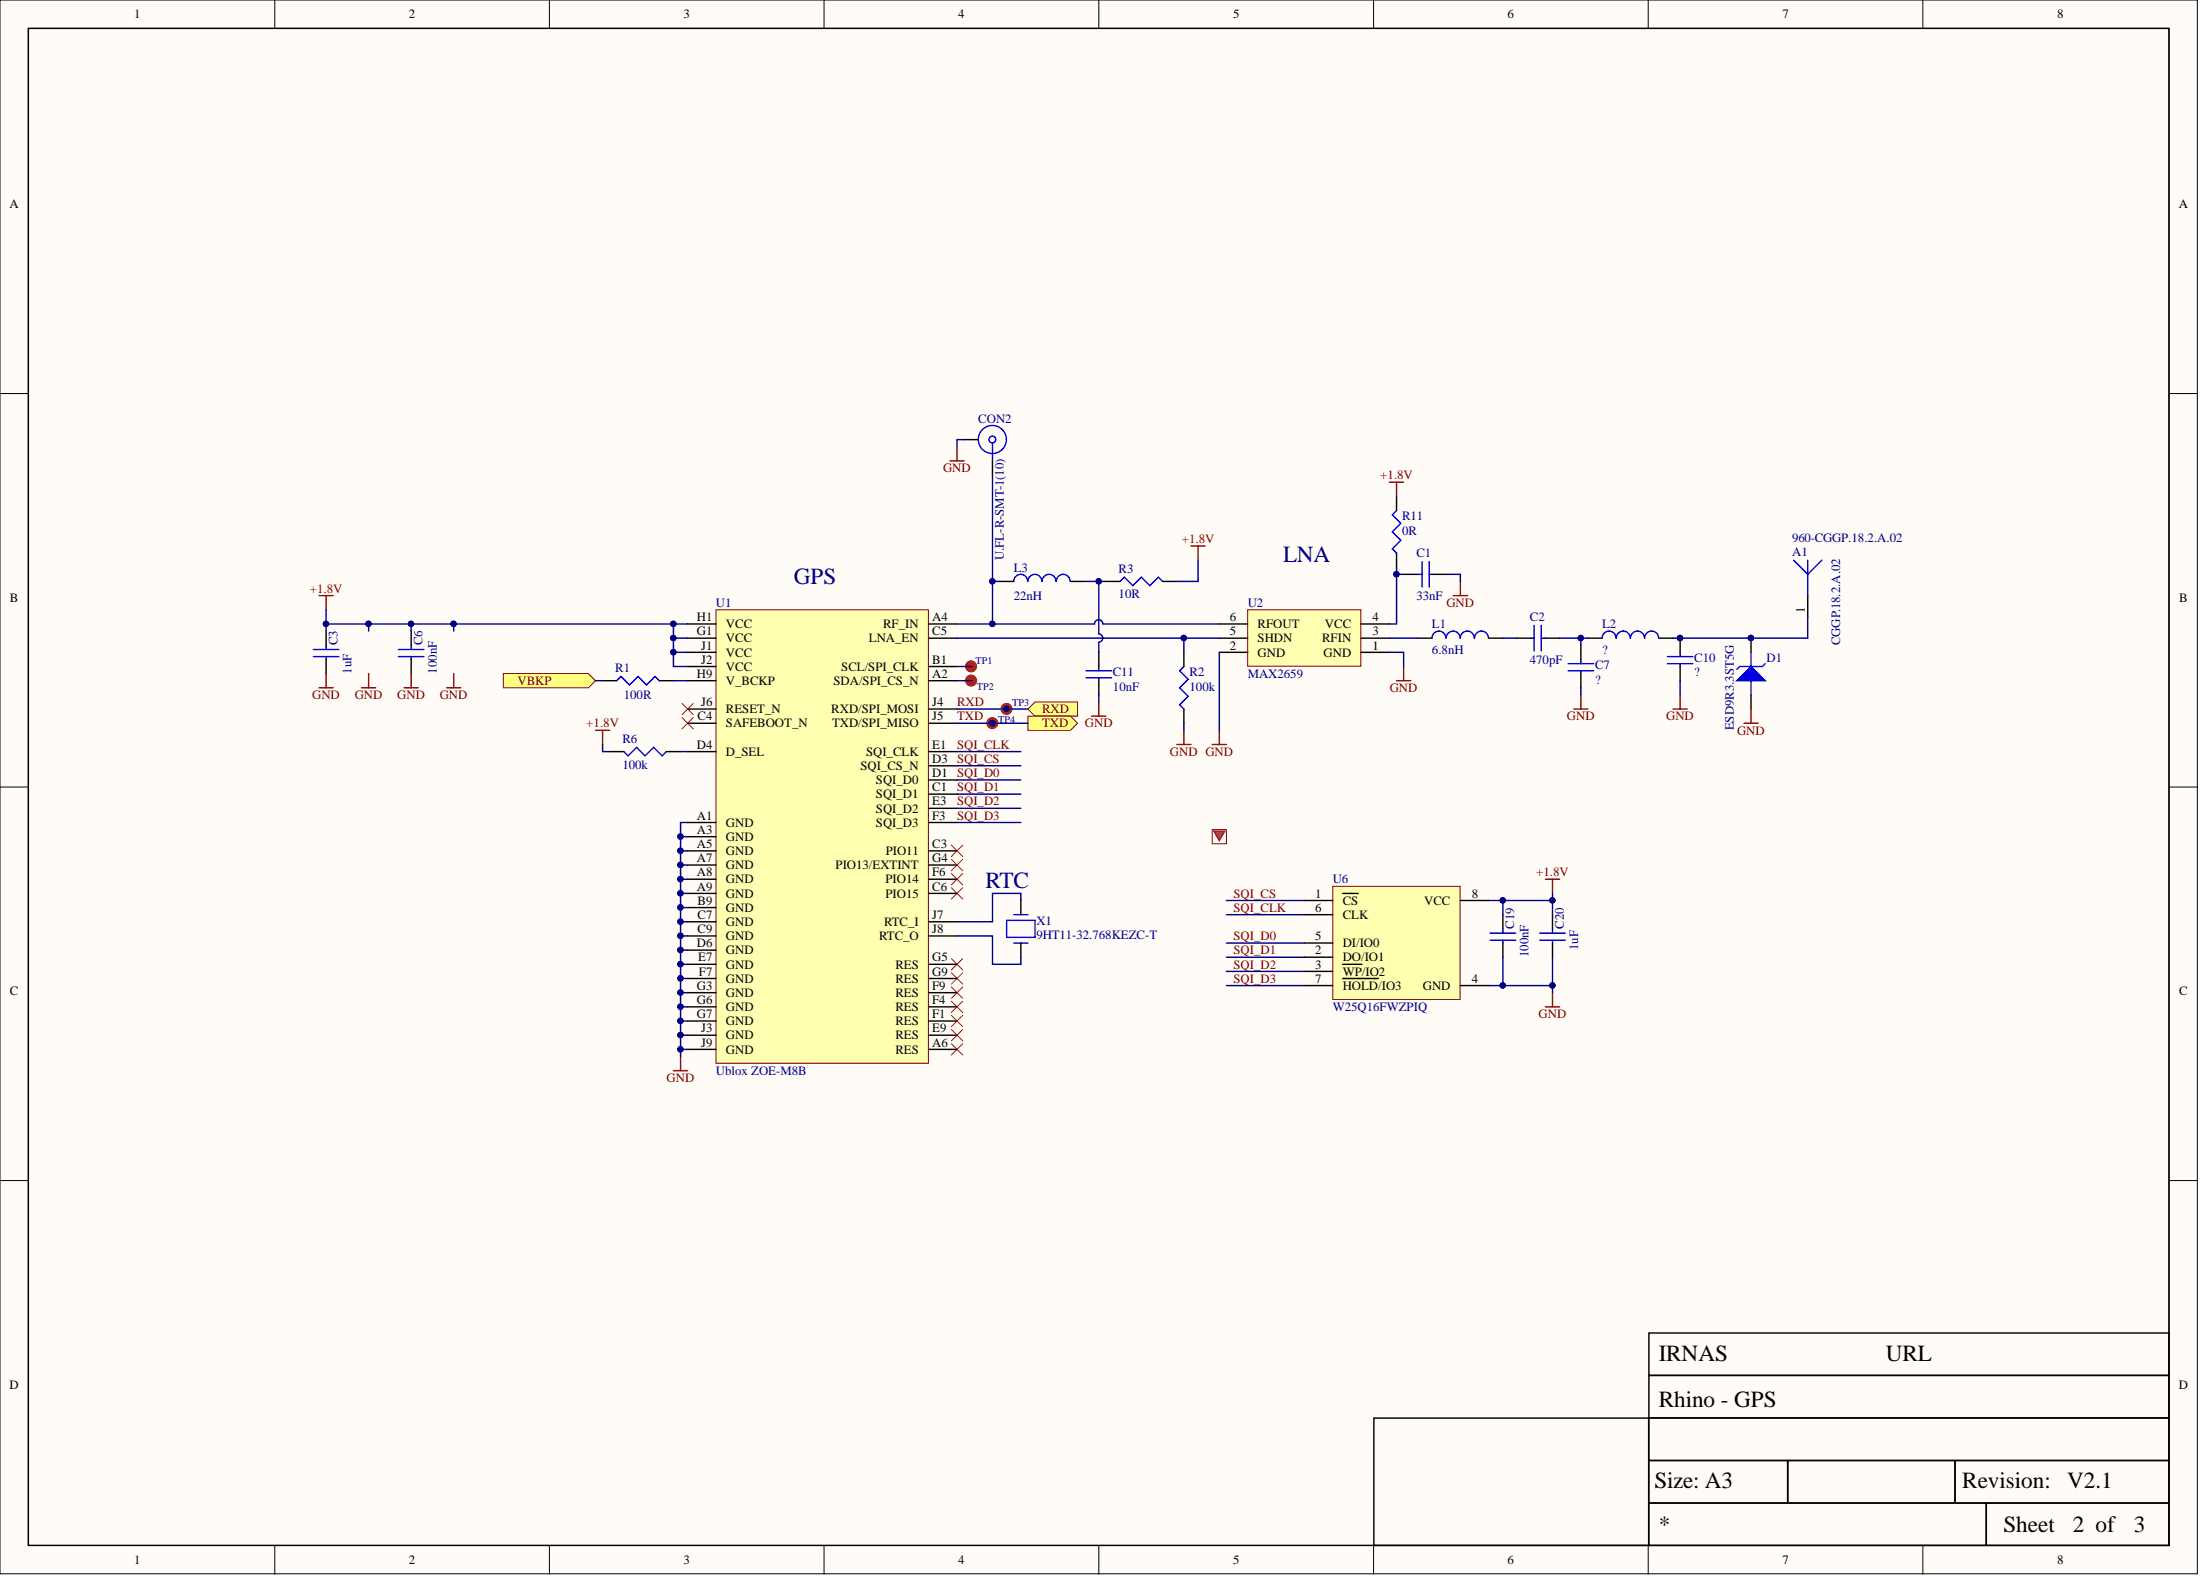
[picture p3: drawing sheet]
<svg xmlns="http://www.w3.org/2000/svg" width="393mm" height="282mm" viewBox="0 0 393 282" stroke-linecap="round" stroke-linejoin="round" font-family="sans-serif">
<g fill="#fffcf8" stroke="#000" stroke-width=".18">
<path d="M0 0h392.9v281.3h-392.9z"/>
<path d="M5.1 5.1h382.7v271.1h-382.7z"/>
</g>
<g fill="none" stroke="#000" stroke-width=".18">
<path d="M49.1 0v5.1M98.2 0v5.1M147.3 0v5.1M196.5 0v5.1M245.6 0v5.1M294.7 0v5.1M343.8 0v5.1M0 70.3h5.1M387.9 70.3h5M0 140.7h5.1M387.9 140.7h5M0 211h5.1"/>
<path d="M387.9 211h5M49.1 276.3v5M98.2 276.3v5M147.3 276.3v5M196.5 276.3v5M245.6 276.3v5M294.7 276.3v5M343.8 276.3v5"/>
</g>
<path d="M5.1 5.1h382.7v271.1h-382.7zM107.7 121.7h2.6M117.9 121.7h2.5M294.8 238.3h93v7.5h-93zM245.6 253.5h49.2v22.7h-49.2zM294.8 253.5h93v7.5h-93zM294.8 245.9h93v7.5h-93zM294.8 261.1h24.8v7.5h-24.8zM294.8 268.7h60.3v7.5h-60.3zM319.7 261.1h29.8v7.5h-29.8zM349.6 261.1h38.2v7.5h-38.2zM355.2 268.7h32.6v7.5h-32.6z" fill="none" stroke="#000" stroke-width=".25"/>
<path d="M110.3 121.7l.7-.8 1.6 1.5 1.5-1.5 1.5 1.5 1.5-1.5 .8 .8" fill="none" stroke="#00f" stroke-width=".25"/>
<path d="M223.1 109h20.2v10.1h-20.2z" fill="#ffffb0" stroke="#800000" stroke-width=".18"/>
<g fill="none" stroke="#000" stroke-width=".25">
<path d="M211.7 116.6v2.5M218 116.6h5.1M218 114.1h5.1M218 111.5h5.1M243.4 116.6h5M243.4 114.1h5M243.4 111.5h5M251 102.7h2.5M253.5 114.1h2.5M256 102.7h2.6M266.2 114.1h2.5M271.2 114.1h2.6"/>
<path d="M276.3 114.1h2.5M211.7 126.7v2.6"/>
</g>
<g fill="none" stroke="#00f" stroke-width=".25">
<path d="M211.7 119.1l-.8 .8 1.5 1.5-1.5 1.5 1.5 1.6-1.5 1.5 .8 .7M253.5 102.7h.8M254.3 100.4v4.5M255.5 102.7h.5M255.5 100.4v4.5M258.5 114.1a1.24 1.24 0 0 0-1.2-1.3 1.24 1.24 0 0 0-1.3 1.3M261.1 114.1a1.24 1.24 0 0 0-1.3-1.3 1.24 1.24 0 0 0-1.2 1.3M263.6 114.1a1.24 1.24 0 0 0-1.3-1.3 1.24 1.24 0 0 0-1.2 1.3M266.1 114.1a1.24 1.24 0 0 0-1.2-1.3 1.24 1.24 0 0 0-1.3 1.3M273.8 114.1h.5M274.3 111.8v4.5M275.6 114.1h.7"/>
<path d="M275.6 111.8v4.5"/>
</g>
<path d="M251 119.1v2.6M259.8 106.5h2.6M261.1 103.9v2.6M210.4 133.1h2.5M211.7 130.5v2.6M216.7 133.1h2.6M218 130.5v2.6M249.7 121.7h2.5" fill="none" stroke="#800000" stroke-width=".25"/>
<g fill="#ffff80" stroke="#800000" stroke-width=".18">
<path d="M183.8 126.7l1.3-1.2h7.6v2.5h-7.6z" fill-rule="evenodd"/>
<path d="M183.8 128h7.6l1.3 1.3-1.3 1.2h-7.6z" fill-rule="evenodd"/>
<path d="M90 120.4h15.2l1.3 1.3-1.3 1.2h-15.2z" fill-rule="evenodd"/>
</g>
<g fill="none" stroke="#00f" stroke-width=".25">
<path d="M249.7 91.3l-.8 .7 1.6 1.5-1.6 1.6 1.6 1.5-1.6 1.5 .8 .8M56 116.1h4.6M56 117.4h4.6M58.3 115.3v.8M58.3 117.4v.5M71.2 116.1h4.6M71.2 117.4h4.6M73.5 115.3v.8M73.5 117.4v.5M280.4 118.6h4.5M280.4 119.9h4.5M282.6 117.9v.7"/>
<path d="M282.6 119.9v.5M288.9 114.1a1.24 1.24 0 0 0-1.2-1.3 1.24 1.24 0 0 0-1.2 1.3M291.5 114.1a1.24 1.24 0 0 0-1.3-1.3 1.24 1.24 0 0 0-1.2 1.3M294 114.1a1.24 1.24 0 0 0-1.2-1.3 1.24 1.24 0 0 0-1.3 1.3M296.5 114.1a1.24 1.24 0 0 0-1.2-1.3 1.24 1.24 0 0 0-1.2 1.3M298.1 117.4h4.6M298.1 118.6h4.6M300.4 116.6v.8M300.4 118.6v.5M111.5 134.3l.8 .8 1.5-1.5 1.5 1.5 1.6-1.5 1.5 1.5 .7-.8"/>
</g>
<g fill="none" stroke="#000" stroke-width=".25">
<path d="M249.7 88.7v2.6M249.7 98.9v2.5M58.3 112.8v2.5M58.3 117.9v2.5M73.5 112.8v2.5M73.5 117.9v2.5M282.6 115.3v2.6M283.9 114.1h2.6M296.6 114.1h2.5M300.4 114.1v2.5M300.4 119.1v2.6M109 134.3h2.5"/>
<path d="M119.1 134.3h2.6M282.6 120.4v2.5"/>
</g>
<circle cx="300.4" cy="114" r=".48" fill="#000080" stroke="#000080" stroke-width=".18"/>
<g fill="none" stroke="#800000" stroke-width=".25">
<path d="M57 122.9h2.6M58.3 120.4v2.5M64.6 122.9h2.6M65.9 120.4v2.5M72.2 122.9h2.6M73.5 120.4v2.5M79.9 122.9h2.5M81.1 120.4v2.5M281.4 126.7h2.5M282.6 124.2v2.5M299.1 126.7h2.6M300.4 124.2v2.5"/>
<path d="M120.4 191.4h2.5M121.7 188.8v2.6"/>
</g>
<g fill="none" stroke="#f00" stroke-width=".18">
<path d="M121.9 125.7l2.1 2M121.9 128.3l2.1 2M124 125.7l-2.1 2M124 128.3l-2.1 2M170.1 158.7l2 2M170.1 156.1l2 2.1M170.1 153.6l2 2M170.1 151.1l2 2M172.1 158.7l-2 2M172.1 156.1l-2 2.1M172.1 153.6l-2 2M172.1 151.1l-2 2"/>
<path d="M170.1 178.9l2 2.1M170.1 176.4l2 2M170.1 173.9l2 2M170.1 171.3l2 2.1M172.1 178.9l-2 2.1M172.1 176.4l-2 2M172.1 173.9l-2 2M172.1 171.3l-2 2.1M170.1 186.6l2 2M170.1 184l2 2M170.1 181.5l2 2M172.1 186.6l-2 2"/>
<path d="M172.1 184l-2 2M172.1 181.5l-2 2"/>
</g>
<path d="M128 109h38v81.1h-38z" fill="#ffffb0" stroke="#800000" stroke-width=".18"/>
<g fill="none" stroke="#000" stroke-width=".25">
<path d="M122.9 111.5h5.1M122.9 119.1h5.1M122.9 114.1h5.1M122.9 116.6h5.1M166 111.5h5.1M166 119.1h5.1M166 114.1h5.1M122.9 121.7h5.1M122.9 134.3h5.1M122.9 126.7h5.1M122.9 129.3h5.1M166 121.7h5.1"/>
<path d="M166 139.4h5.1M166 136.9h5.1M166 134.3h5.1M166 126.7h5.1M166 129.3h5.1M122.9 152.1h5.1M122.9 159.7h5.1M122.9 147h5.1M122.9 157.2h5.1M122.9 154.6h5.1M122.9 149.5h5.1M166 141.9h5.1"/>
<path d="M166 152.1h5.1M166 159.7h5.1M166 144.5h5.1M166 147h5.1M166 157.2h5.1M166 154.6h5.1M122.9 180h5.1M122.9 177.4h5.1M122.9 172.4h5.1M122.9 174.9h5.1M122.9 164.8h5.1M122.9 167.3h5.1"/>
<path d="M122.9 162.2h5.1M122.9 169.8h5.1M166 180h5.1M166 177.4h5.1M166 172.4h5.1M166 174.9h5.1M166 164.8h5.1M166 167.3h5.1M122.9 187.6h5.1M122.9 185h5.1M122.9 182.5h5.1M166 187.6h5.1"/>
<path d="M166 185h5.1M166 182.5h5.1"/>
</g>
<path d="M310.5 121.7l2.6-2.6 2.5 2.6z" fill="#00f"/>
<g fill="none" stroke="#00f" stroke-width=".25">
<path d="M177.4 79.2v3.2M183.7 103.9a1.24 1.24 0 0 0-1.2-1.2 1.24 1.24 0 0 0-1.2 1.2M186.3 103.9a1.24 1.24 0 0 0-1.3-1.2 1.24 1.24 0 0 0-1.2 1.2M188.8 103.9a1.24 1.24 0 0 0-1.2-1.2 1.24 1.24 0 0 0-1.3 1.2M191.3 103.9a1.24 1.24 0 0 0-1.2-1.2 1.24 1.24 0 0 0-1.2 1.2M194.2 119.9h4.5M196.5 119.1v.8M200.3 103.9l.7-.7 1.5 1.5 1.6-1.5 1.5 1.5 1.5-1.5 .8 .7M313.1 119.1h-2.1l-.5 .5M313.1 116.6v2.5M315.6 118.6l-.5 .5h-2M320.7 100.1l2.5 2.6 2.5-2.6"/>
<path d="M323.2 100.1v6.4M194.2 121.2h4.5M196.5 121.2v.5M310.5 121.7l2.6-2.6 2.5 2.6zM313.1 121.7v2.5M266.4 166.8h4.6M266.4 168h4.6M268.7 166v.8M268.7 168v.6M275.3 166.8h4.6M275.3 168h4.6M277.6 166v.8"/>
<path d="M277.6 168v.6"/>
<circle cx="177.4" cy="78.6" r="2.51"/>
<circle cx="177.4" cy="78.6" r=".61"/>
</g>
<g fill="none" stroke="#000" stroke-width=".25">
<path d="M172.4 78.6h2.5M177.4 82.4v2.5M173.6 119.1h.1M178.7 103.9h2.6M191.4 103.9h2.5M196.5 116.6v2.5M197.7 103.9h2.6M207.9 103.9h2.5M323.2 106.5v3.8M173.6 121.7h.1M177.4 129.3h.1M180 126.7h.1"/>
<path d="M196.5 121.7v2.5M313.1 124.2v2.5M268.7 163.5v2.5M268.7 168.6v2.5M277.6 163.5v2.5M277.6 168.6v2.5"/>
</g>
<g fill="none" stroke="#800000" stroke-width=".25">
<path d="M171.1 79.8v2.6M169.8 82.4h2.6M212.9 97.6h2.6M214.2 97.6v2.5M248.4 86.2h2.6M249.7 86.2v2.5M57 106.5h2.6M58.3 106.5v2.5M106.5 130.5h2.5M107.7 130.5v2.6M195.2 128h2.5M196.5 125.5v2.5"/>
<path d="M311.8 129.3h2.5M313.1 126.7v2.6M276.3 157.2h2.5M277.6 157.2v2.5M276.3 180h2.5M277.6 177.4v2.6"/>
</g>
<g fill="#bf0000" stroke="#bf0000" stroke-width=".18">
<circle cx="173.6" cy="119.1" r=".99"/>
<circle cx="173.6" cy="121.6" r=".99"/>
<circle cx="180" cy="126.7" r=".99"/>
<circle cx="177.4" cy="129.2" r=".99"/>
</g>
<g fill="#000080" stroke="#000080" stroke-width=".18">
<circle cx="180" cy="126.7" r=".48"/>
<circle cx="177.4" cy="129.2" r=".48"/>
<circle cx="211.6" cy="114" r=".48"/>
<circle cx="121.7" cy="149.5" r=".48"/>
<circle cx="121.7" cy="152.1" r=".48"/>
<circle cx="121.7" cy="154.6" r=".48"/>
<circle cx="121.7" cy="157.1" r=".48"/>
<circle cx="121.7" cy="159.7" r=".48"/>
<circle cx="121.7" cy="162.2" r=".48"/>
<circle cx="121.7" cy="164.7" r=".48"/>
<circle cx="121.7" cy="167.3" r=".48"/>
<circle cx="121.7" cy="169.8" r=".48"/>
<circle cx="121.7" cy="172.3" r=".48"/>
<circle cx="121.7" cy="174.9" r=".48"/>
<circle cx="121.7" cy="177.4" r=".48"/>
<circle cx="121.7" cy="179.9" r=".48"/>
<circle cx="121.7" cy="182.5" r=".48"/>
<circle cx="121.7" cy="185" r=".48"/>
<circle cx="121.7" cy="187.5" r=".48"/>
<circle cx="65.9" cy="111.5" r=".48"/>
<circle cx="73.5" cy="111.5" r=".48"/>
<circle cx="120.4" cy="114" r=".48"/>
<circle cx="120.4" cy="111.5" r=".48"/>
<circle cx="120.4" cy="116.6" r=".48"/>
<circle cx="249.7" cy="102.6" r=".48"/>
<circle cx="282.6" cy="114" r=".48"/>
<circle cx="177.4" cy="103.9" r=".48"/>
<circle cx="196.4" cy="103.9" r=".48"/>
<circle cx="177.4" cy="111.5" r=".48"/>
<circle cx="81.1" cy="111.5" r=".48"/>
<circle cx="58.3" cy="111.5" r=".48"/>
<circle cx="300.4" cy="114" r=".48"/>
<circle cx="268.7" cy="160.9" r=".48"/>
<circle cx="277.6" cy="160.9" r=".48"/>
<circle cx="268.7" cy="176.1" r=".48"/>
<circle cx="277.6" cy="176.1" r=".48"/>
</g>
<g fill="none" stroke="#000080" stroke-width=".25">
<path d="M172.4 78.6h-1.3v1.2M177.4 84.9v26.6M58.3 111.5h22.8v1.3M58.3 109v3.8M65.9 111.5v1.3M73.5 111.5v1.3M81.1 111.5h41.8M120.4 111.5v2.6h2.5M120.4 114.1v2.5h2.5M120.4 116.6v2.5h2.5M171.1 114.1h40.6v2.5M171.1 119.1h2.5"/>
<path d="M177.4 103.9h1.3M193.9 103.9h2.6v9.4a.74 .74 0 0 1 .7 .7 .74 .74 0 0 1-.7 .8M196.5 103.9h1.2M196.5 114.8v1.8M197.2 111.5a.74 .74 0 0 0-.8-.7 .74 .74 0 0 0-.7 .7h-24.6M197.2 111.5h20.8M211.7 114.1h6.3M214.2 100.1v3.8h-3.8M218 116.6v13.9M248.4 116.6h2.6v2.5M248.4 114.1h5.1M249.7 101.4v1.3"/>
<path d="M251 102.7h-1.3v8.8h-1.3M258.6 102.7h2.5v1.2M268.7 114.1h2.5M278.8 114.1h5.1M282.6 114.1v1.2M323.2 110.3v3.8h-24.1M106.5 121.7h1.2M107.7 133.1v1.2h1.3M120.4 121.7h2.5M121.7 134.3h1.2M171.1 129.3h12.7M171.1 126.7h12.7"/>
<path d="M171.1 121.7h2.5M171.1 134.3h11.4M171.1 136.9h11.4M171.1 139.4h11.4M196.5 124.2v1.3M211.7 129.3v1.2M282.6 122.9v1.3M300.4 121.7v2.5M121.7 149.5h1.2M121.7 152.1h1.2M121.7 154.6h1.2M121.7 157.2h1.2"/>
<path d="M121.7 159.7h1.2M122.9 147h-1.2v41.8M171.1 141.9h11.4M171.1 144.5h11.4M171.1 147h11.4M277.6 159.7v1.3M121.7 162.2h1.2M121.7 164.8h1.2M121.7 167.3h1.2M121.7 169.8h1.2M121.7 172.4h1.2M121.7 174.9h1.2"/>
<path d="M121.7 177.4h1.2M121.7 180h1.2M171.1 167.3h6.3v5.1h5.1v-1.3M182.5 161v-1.3h-5.1v5.1h-6.3M219.3 161h13.9M219.3 163.5h13.9M219.3 168.6h13.9M219.3 171.1h13.9M219.3 173.6h13.9M219.3 176.2h13.9M266.2 161h2.5v2.5M268.7 161h8.9v2.5"/>
<path d="M268.7 171.1v5.1h-2.5M277.6 171.1v5.1h-8.9M277.6 176.2v1.2M121.7 182.5h1.2M121.7 185h1.2M121.7 187.6h1.2"/>
</g>
<path d="M238.3 158.4h22.8v20.2h-22.8z" fill="#ffffb0" stroke="#800000" stroke-width=".18"/>
<g fill="none" stroke="#000" stroke-width=".25">
<path d="M240.1 159.7h2.8M182.5 161v2.5M182.5 168.6v2.5M233.2 161h5.1M233.2 171.1h5.1M233.2 173.6h5.1M233.2 168.6h5.1M233.2 163.5h5.1M233.2 176.2h5.1M240.1 172.4h3.4M240.1 174.9h6.3M261.1 161h5.1"/>
<path d="M261.1 176.2h5.1"/>
</g>
<path d="M180 164.5h5.1v3h-5.1zM181.3 168.6h2.5M181.3 163.5h2.5" fill="none" stroke="#00f" stroke-width=".25"/>
<path d="M216.7 148.3h2.6v2.5h-2.6z" fill-rule="evenodd" fill="#fafafa"/>
<path d="M216.7 148.3h2.6v2.5h-2.6z" fill="none" stroke="#800000" stroke-width=".18"/>
<path d="M217 148.5h2l-1 1.8z" fill="#fe3232"/>
<path d="M217 148.5h2l-1 1.8z" fill="none" stroke="#900" stroke-width=".18"/>
<g font-size="4.1" fill="#000080">
<text x="229.4" y="100.5">LNA</text>
<text x="142" y="104.3">GPS</text>
<text x="176.2" y="158.8">RTC</text>
</g>
<g font-size="4.1">
<text x="296.6" y="243.2">IRNAS</text>
<text x="337.2" y="243.2">URL</text>
<text x="296.6" y="251.6">Rhino - GPS</text>
<text x="295.8" y="266">Size: A3</text>
<text x="350.8" y="266">Revision:</text>
<text x="369.6" y="266">V2.1</text>
<text x="296.6" y="273.9">*</text>
<text x="358.2" y="273.9">Sheet</text>
<text x="370.6" y="273.9">2 of</text>
<text x="381.5" y="273.9">3</text>
</g>
<text font-size="3.5" fill="#000080" x="312.6" y="116">PID10K</text>
<g font-size="2.3">
<text x="24" y="3.3">1</text>
<text x="73.1" y="3.3">2</text>
<text x="122.2" y="3.3">3</text>
<text x="171.3" y="3.3">4</text>
<text x="220.5" y="3.3">5</text>
<text x="269.6" y="3.3">6</text>
<text x="318.7" y="3.3">7</text>
<text x="367.8" y="3.3">8</text>
<text x="1.7" y="37.2">A</text>
<text x="389.5" y="37.2">A</text>
<text x="1.8" y="107.6">B</text>
<text x="389.6" y="107.6">B</text>
<text x="124.6" y="113.6">G1</text>
<text x="124.6" y="111">H1</text>
<text x="129.8" y="112.3">VCC</text>
<text x="157.9" y="112.3">RF_IN</text>
<text x="166.7" y="111">A4</text>
<text x="166.7" y="113.6">C5</text>
<text x="219.9" y="113.6">5</text>
<text x="219.9" y="111">6</text>
<text x="224.9" y="112.3">RFOUT</text>
<text x="236.9" y="112.3">VCC</text>
<text x="245.4" y="113.6">3</text>
<text x="245.4" y="111">4</text>
<text x="322.7" y="109.6" transform="rotate(-90 322.7 109.6)">1</text>
<text x="125.4" y="116.1">J1</text>
<text x="125.4" y="118.6">J2</text>
<text x="129.8" y="114.8">VCC</text>
<text x="129.8" y="117.4">VCC</text>
<text x="129.8" y="119.9">VCC</text>
<text x="150.4" y="119.9">SCL/SPI_CLK</text>
<text x="155.4" y="114.8">LNA_EN</text>
<text x="166.7" y="118.6">B1</text>
<text x="219.9" y="116.1">2</text>
<text x="224.9" y="117.4">GND</text>
<text x="224.9" y="114.8">SHDN</text>
<text x="236.4" y="114.8">RFIN</text>
<text x="236.6" y="117.4">GND</text>
<text x="245.4" y="116.1">1</text>
<text x="124.6" y="121.2">H9</text>
<text x="129.8" y="122.4">V_BCKP</text>
<text x="149" y="122.4">SDA/SPI_CS_N</text>
<text x="166.7" y="121.2">A2</text>
<text x="124.7" y="128.8">C4</text>
<text x="125.4" y="126.2">J6</text>
<text x="129.8" y="130">SAFEBOOT_N</text>
<text x="129.8" y="127.5">RESET_N</text>
<text x="148.6" y="127.5">RXD/SPI_MOSI</text>
<text x="148.8" y="130">TXD/SPI_MISO</text>
<text x="166.7" y="126.2">J4</text>
<text x="166.7" y="128.8">J5</text>
<text x="124.6" y="133.8">D4</text>
<text x="129.8" y="135.1">D_SEL</text>
<text x="153.8" y="137.6">SQI_CS_N</text>
<text x="154.8" y="135.1">SQI_CLK</text>
<text x="166.7" y="136.4">D3</text>
<text x="166.7" y="133.8">E1</text>
<text x="156.6" y="142.7">SQI_D1</text>
<text x="156.6" y="140.2">SQI_D0</text>
<text x="166.7" y="141.4">C1</text>
<text x="166.7" y="138.9">D1</text>
<text x="166.7" y="144">E3</text>
<text x="124.6" y="146.5">A1</text>
<text x="124.6" y="149">A3</text>
<text x="129.8" y="147.8">GND</text>
<text x="156.6" y="145.2">SQI_D2</text>
<text x="156.6" y="147.8">SQI_D3</text>
<text x="166.7" y="146.5">F3</text>
<text x="124.6" y="151.6">A5</text>
<text x="124.6" y="154.1">A7</text>
<text x="129.8" y="150.3">GND</text>
<text x="129.8" y="152.8">GND</text>
<text x="129.8" y="155.4">GND</text>
<text x="149.4" y="155.4">PIO13/EXTINT</text>
<text x="158.4" y="152.8">PIO11</text>
<text x="166.7" y="151.6">C3</text>
<text x="166.7" y="154.1">G4</text>
<text x="124.6" y="156.6">A8</text>
<text x="124.6" y="159.2">A9</text>
<text x="124.7" y="161.7">B9</text>
<text x="129.8" y="157.9">GND</text>
<text x="129.8" y="160.4">GND</text>
<text x="158.3" y="160.4">PIO15</text>
<text x="158.3" y="157.9">PIO14</text>
<text x="166.7" y="159.2">C6</text>
<text x="166.7" y="156.6">F6</text>
<text x="235.1" y="160.4">1</text>
<text x="240.1" y="161.7">CS</text>
<text x="254.6" y="161.7">VCC</text>
<text x="263.1" y="160.4">8</text>
<text x="124.7" y="164.2">C7</text>
<text x="124.7" y="166.8">C9</text>
<text x="129.8" y="163">GND</text>
<text x="129.8" y="165.5">GND</text>
<text x="158.1" y="165.5">RTC_I</text>
<text x="166.7" y="164.2">J7</text>
<text x="166.7" y="166.8">J8</text>
<text x="235.1" y="163">6</text>
<text x="240.1" y="164.2">CLK</text>
<text x="124.6" y="169.3">D6</text>
<text x="124.8" y="171.9">E7</text>
<text x="129.8" y="168">GND</text>
<text x="129.8" y="170.6">GND</text>
<text x="129.8" y="173.1">GND</text>
<text x="157.2" y="168">RTC_O</text>
<text x="160.1" y="173.1">RES</text>
<text x="166.7" y="171.9">G5</text>
<text x="235.1" y="170.6">2</text>
<text x="235.1" y="173.1">3</text>
<text x="235.1" y="168">5</text>
<text x="240.1" y="171.9">DO/IO1</text>
<text x="240.1" y="169.3">DI/IO0</text>
<text x="1.8" y="177.9">C</text>
<text x="124.6" y="176.9">G3</text>
<text x="124.6" y="179.5">G6</text>
<text x="125" y="174.4">F7</text>
<text x="129.8" y="175.7">GND</text>
<text x="129.8" y="178.2">GND</text>
<text x="160.1" y="178.2">RES</text>
<text x="160.1" y="175.7">RES</text>
<text x="166.7" y="179.5">F4</text>
<text x="166.7" y="176.9">F9</text>
<text x="166.7" y="174.4">G9</text>
<text x="235.1" y="175.7">7</text>
<text x="240.1" y="174.4">WP/IO2</text>
<text x="240.1" y="176.9">HOLD/IO3</text>
<text x="254.4" y="176.9">GND</text>
<text x="263.1" y="175.7">4</text>
<text x="389.6" y="177.9">C</text>
<text x="124.6" y="182">G7</text>
<text x="125.4" y="184.5">J3</text>
<text x="129.8" y="180.7">GND</text>
<text x="129.8" y="183.3">GND</text>
<text x="129.8" y="185.8">GND</text>
<text x="160.1" y="185.8">RES</text>
<text x="160.1" y="183.3">RES</text>
<text x="160.1" y="180.7">RES</text>
<text x="166.7" y="184.5">E9</text>
<text x="166.7" y="182">F1</text>
<text x="125.4" y="187.1">J9</text>
<text x="129.8" y="188.3">GND</text>
<text x="160.1" y="188.3">RES</text>
<text x="166.7" y="187.1">A6</text>
<text x="1.7" y="248.2">D</text>
<text x="389.5" y="248.2">D</text>
<text x="24" y="279.6">1</text>
<text x="73.1" y="279.6">2</text>
<text x="122.2" y="279.6">3</text>
<text x="171.3" y="279.6">4</text>
<text x="220.5" y="279.6">5</text>
<text x="269.6" y="279.6">6</text>
<text x="318.7" y="279.6">7</text>
<text x="367.8" y="279.6">8</text>
</g>
<g font-size="2.3" fill="#000080">
<text x="174.9" y="75.5">CON2</text>
<text x="250.7" y="93">R11</text>
<text x="250.7" y="95.6">0R</text>
<text x="179.5" y="100.1" transform="rotate(-90 179.5 100.1)">U.FL-R-SMT-1(10)</text>
<text x="253.2" y="99.6">C1</text>
<text x="320.4" y="96.8">960-CGGP.18.2.A.02</text>
<text x="320.4" y="99.4">A1</text>
<text x="181.3" y="102.2">L3</text>
<text x="181.3" y="107.2">22nH</text>
<text x="200" y="102.4">R3</text>
<text x="200" y="107">10R</text>
<text x="253.2" y="107.2">33nF</text>
<text x="128" y="108.5">U1</text>
<text x="223.1" y="108.5">U2</text>
<text x="256" y="112.3">L1</text>
<text x="273.5" y="111">C2</text>
<text x="286.5" y="112.3">L2</text>
<text x="60.3" y="115.3" transform="rotate(-90 60.3 115.3)">C3</text>
<text x="75.5" y="115.3" transform="rotate(-90 75.5 115.3)">C6</text>
<text x="256" y="116.9">6.8nH</text>
<text x="273.5" y="118.6">470pF</text>
<text x="285.2" y="119.6">C7</text>
<text x="286.5" y="116.9">?</text>
<text x="302.9" y="118.4">C10</text>
<text x="315.9" y="118.4">D1</text>
<text x="329" y="115.3" transform="rotate(-90 329 115.3)">CGGP.18.2.A.02</text>
<text x="62.9" y="120.4" transform="rotate(-90 62.9 120.4)">1uF</text>
<text x="78.1" y="120.4" transform="rotate(-90 78.1 120.4)">100nF</text>
<text x="110" y="120.1">R1</text>
<text x="111.5" y="125">100R</text>
<text x="199" y="120.9">C11</text>
<text x="199" y="123.4">10nF</text>
<text x="212.7" y="120.9">R2</text>
<text x="212.7" y="123.4">100k</text>
<text x="223.1" y="121.2">MAX2659</text>
<text x="285.2" y="122.2">?</text>
<text x="302.9" y="120.9">?</text>
<text x="310" y="130.5" transform="rotate(-90 310 130.5)">ESD9R3.3ST5G</text>
<text x="111.3" y="132.8">R6</text>
<text x="111.3" y="137.4">100k</text>
<text x="238.3" y="157.9">U6</text>
<text x="185.3" y="165.3">X1</text>
<text x="185.3" y="167.8">9HT11-32.768KEZC-T</text>
<text x="270.7" y="166" transform="rotate(-90 270.7 166)">C19</text>
<text x="279.6" y="166" transform="rotate(-90 279.6 166)">C20</text>
<text x="273.3" y="171.1" transform="rotate(-90 273.3 171.1)">100nF</text>
<text x="282.1" y="169.8" transform="rotate(-90 282.1 169.8)">1uF</text>
<text x="238.3" y="180.7">W25Q16FWZPIQ</text>
<text x="128" y="192.1">Ublox ZOE-M8B</text>
</g>
<g font-size="2.3" fill="#800000">
<text x="168.6" y="84.4">GND</text>
<text x="246.8" y="85.7">+1.8V</text>
<text x="211.3" y="97.1">+1.8V</text>
<text x="55.4" y="106">+1.8V</text>
<text x="258.6" y="108.5">GND</text>
<text x="55.8" y="125">GND</text>
<text x="63.4" y="125">GND</text>
<text x="71" y="125">GND</text>
<text x="78.6" y="125">GND</text>
<text x="92.5" y="122.4">VBKP</text>
<text x="248.5" y="123.7">GND</text>
<text x="104.8" y="130">+1.8V</text>
<text x="171.1" y="126.2">RXD</text>
<text x="171.1" y="128.8">TXD</text>
<text x="186.3" y="127.5">RXD</text>
<text x="186.3" y="130">TXD</text>
<text x="194" y="130">GND</text>
<text x="280.2" y="128.8">GND</text>
<text x="297.9" y="128.8">GND</text>
<text x="310.6" y="131.3">GND</text>
<text x="171.1" y="133.8">SQI_CLK</text>
<text x="171.1" y="136.4">SQI_CS</text>
<text x="209.2" y="135.1">GND GND</text>
<text x="171.1" y="138.9">SQI_D0</text>
<text x="171.1" y="141.4">SQI_D1</text>
<text x="171.1" y="144">SQI_D2</text>
<text x="171.1" y="146.5">SQI_D3</text>
<text x="220.5" y="160.4">SQI_CS</text>
<text x="274.7" y="156.6">+1.8V</text>
<text x="220.5" y="163">SQI_CLK</text>
<text x="220.5" y="168">SQI_D0</text>
<text x="220.5" y="170.6">SQI_D1</text>
<text x="220.5" y="173.1">SQI_D2</text>
<text x="220.5" y="175.7">SQI_D3</text>
<text x="275.1" y="182">GND</text>
<text x="119.2" y="193.4">GND</text>
</g>
<g font-size="1.8" fill="#000080">
<text x="174.4" y="118.8">TP1</text>
<text x="174.7" y="123.3">TP2</text>
<text x="178.5" y="129.1">TP4</text>
<text x="181" y="126.1">TP3</text>
</g>
</svg>
